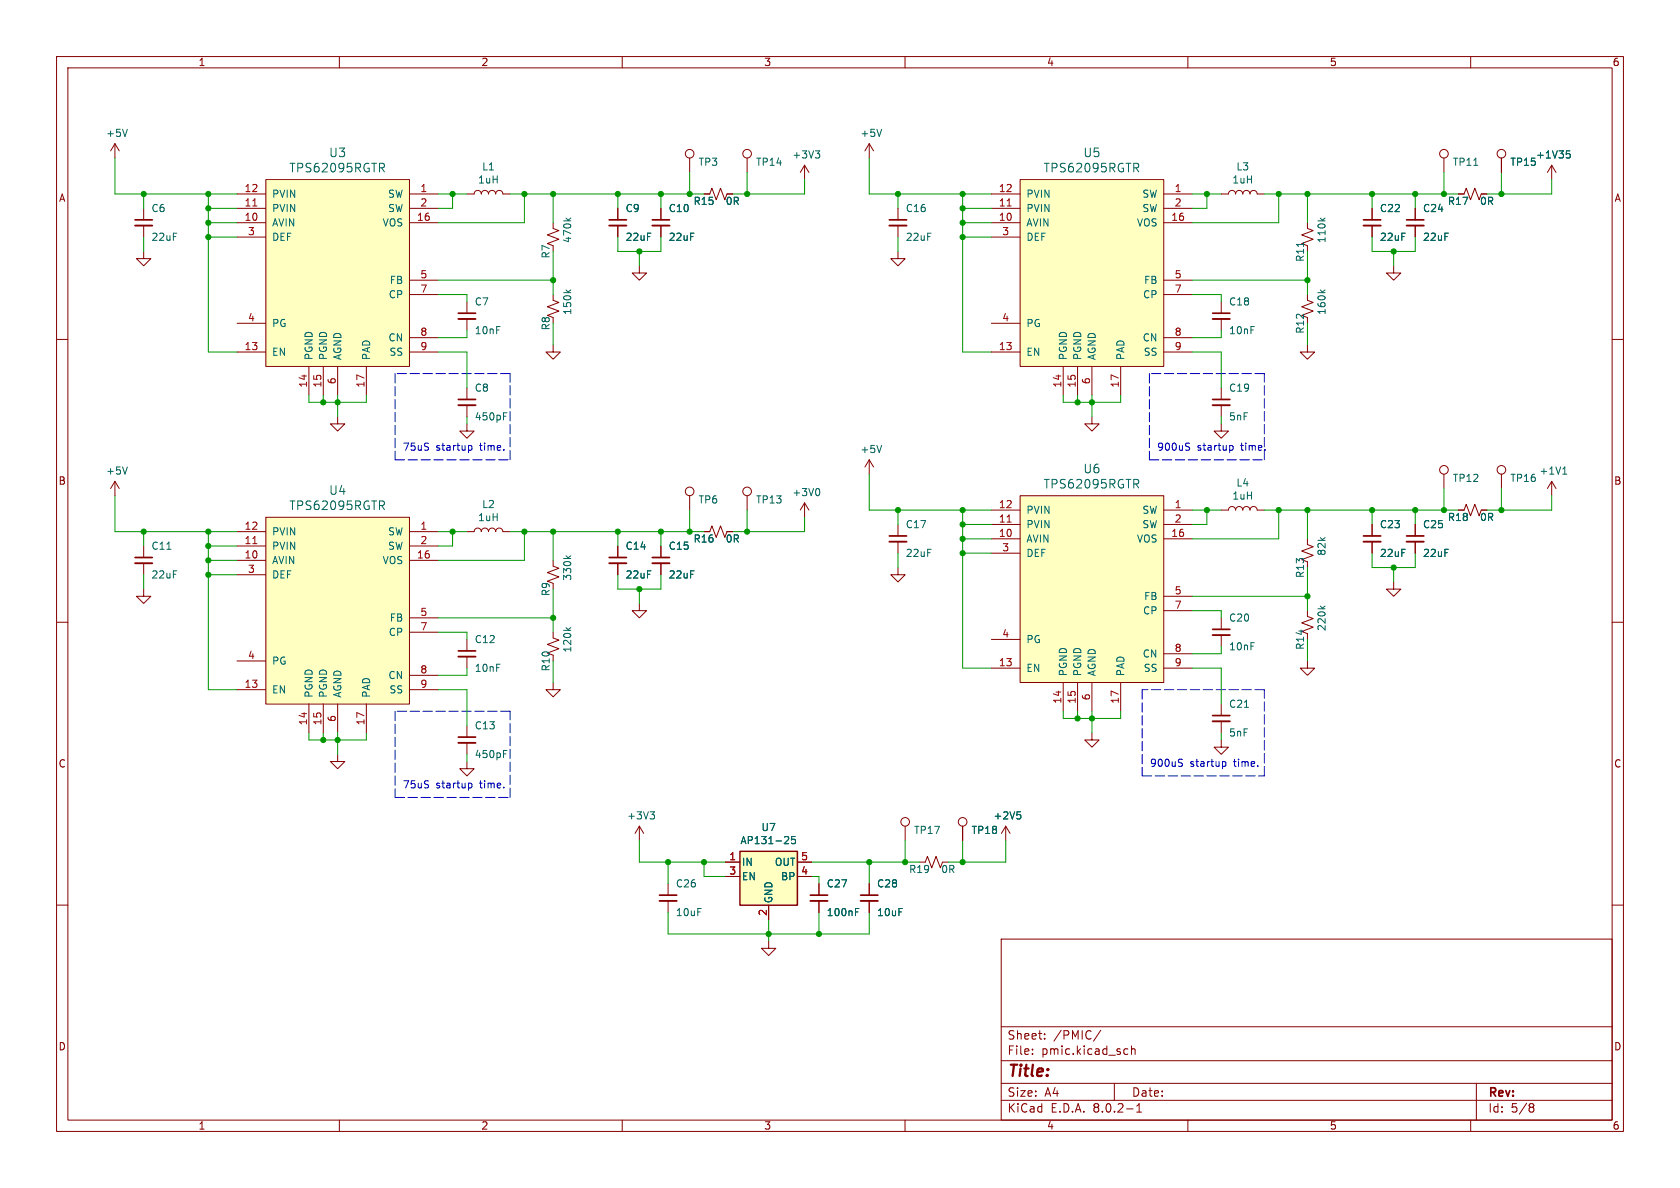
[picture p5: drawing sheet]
<svg xmlns="http://www.w3.org/2000/svg" width="297mm" height="210mm" viewBox="0 0 297 210" stroke-linecap="round" stroke-linejoin="round" font-family="sans-serif">
<g fill="none" stroke="#840000" stroke-width=".18">
<path d="M10 10h277v190h-277zM12 12h273v186h-273zM60 10v2M110 10v2M160 10v2M210 10v2M260 10v2M82.5 34.3h1.3a.64 .64 0 0 1 .7-.6 .64 .64 0 0 1 .6 .6 .64 .64 0 0 1 .6-.6 .64 .64 0 0 1 .7 .6 .64 .64 0 0 1 .6-.6 .64 .64 0 0 1 .6 .6 .64 .64 0 0 1 .7-.6 .64 .64 0 0 1 .6 .6h1.3M97.8 39.4v1l1 .4-2 .7 2 .8-2 .8 1 .3M109.2 36.8v2.1M109.2 39.9v2M116.8 36.8v2.1"/>
<path d="M116.8 39.9v2M121.9 27.9v2.6M153.7 25.4l-.8 1.3M153.7 25.4v2.5M153.7 25.4l.7 1.3M231.1 39.4v1l1.1 .4-2.1 .7 2.1 .8-2.1 .8 1 .3M242.6 36.8v2.1M242.6 39.9v2M250.2 36.8v2.1M250.2 39.9v2M255.3 27.9v2.6M257.8 34.3h1l.4-1 .8 2 .7-2 .8 2 .4-1h1"/>
<path d="M265.4 27.9v2.6M274.3 29.2l-.7 1.3M274.3 29.2v2.6M274.3 29.2l.8 1.3M10 60h2M82.5 53.3v2.1M82.5 56.4v2M97.8 52.1v1l1 .4-2 .7 2 .8-2 .8 1 .3M113 47v1.3h1.3l-1.3 1.2-1.2-1.2h1.2M246.4 47v1.3h1.2l-1.2 1.2-1.3-1.2h1.3M285 60h2M59.7 73.7v1.2h1.3l-1.3 1.3-1.3-1.3h1.3"/>
<path d="M255.3 83.8v2.6M257.8 90.2h1l.4-1 .8 2 .7-2 .8 2 .4-1h1M10 110h2M82.5 113v2.1M82.5 116.1v2M97.8 111.8v1l1 .4-2 .7 2 .8-2 .7 1 .4M285 110h2M59.7 133.4v1.2h1.3l-1.3 1.3-1.3-1.3h1.3M82.5 134.6v1.3h1.3l-1.3 1.3-1.2-1.3h1.2M82.5 128.3v2M82.5 131.3v2.1M97.8 120.7v1.2h1.3l-1.3 1.3-1.3-1.3h1.3"/>
<path d="M10 160h2M285 160h2M177 166h108v32h-108zM60 198v2M110 198v2M160 198v2M177 194.5h108M177 191.5h108M177 187.5h108M177 181.5h108M182.5 186.3v.1M182.5 185.5v.1"/>
<path d="M184.7 183.6v.1M184.7 182.8v.1M194.6 182.1l-1.3 2M197 191.5v3M199 185.4l.4 .1M199.2 196h1.1M199.4 186.3l-.4 .1M200 185.5l.2-.1 .4 .1 .1 .9M200 184.9v1.5M201 196.6h.8M201 195.5l.4-.4v1.5M210 198v2"/>
<path d="M260 198v2M261 191.5v6.5M270.6 195.1h.3l.3 .3-.3 .3M270.6 195.7h.3M270.9 195.7l.2 .2 .1 .4-.3 .3h-.3"/>
<circle cx="121.9" cy="27.2" r=".76"/>
<circle cx="255.3" cy="27.2" r=".76"/>
<circle cx="265.4" cy="27.2" r=".76"/>
<circle cx="255.3" cy="83.1" r=".76"/>
</g>
<path d="M107.7 39.9h3M115.3 39.9h3.1M241 39.9h3.1M248.7 39.9h3M81 56.4h3.1M81 116.1h3.1M81 131.3h3.1" fill="none" stroke="#840000" stroke-width=".33"/>
<path d="M107.7 38.9h3M115.3 38.9h3.1M241 38.9h3.1M248.7 38.9h3M81 55.4h3.1M81 115.1h3.1M81 130.3h3.1" fill="none" stroke="#840000" stroke-width=".3"/>
<g fill="none" stroke="#006464" stroke-width=".18">
<path d="M100.1 38.6l.4 .4M100.9 38.6l-.5 .3M155.9 22.9l-.5 1.2M233.4 38.6l.5 .4M234.3 38.6l-.5 .3M260.5 29.2h.8M276.9 26.7h.6M277.1 27.1h.3l.2 .3-.1 .4-.4 .1M100.1 51.3l.4 .4M100.9 51.3l-.5 .3M230.4 42.8v.8M100.1 110.9l.4 .5"/>
<path d="M100.9 110.9l-.5 .4M89 133.3h.4M89 132.7h.6"/>
</g>
<path d="M47 91.4h25.4v33.1h-25.4z" fill="#ffffc2"/>
<g fill="none" stroke="#840000" stroke-width=".18">
<path d="M41.9 94h5.1M41.9 99.1h5.1M41.9 96.5h5.1M47 91.4h25.4v33.1h-25.4zM72.4 94h5.1M72.4 99.1h5.1M72.4 96.5h5.1M41.9 101.6h5.1M41.9 116.8h5.1M72.4 109.2h5.1M72.4 111.8h5.1M72.4 119.4h5.1"/>
<path d="M41.9 121.9h5.1M54.6 124.5v5M57.1 124.5v5M59.7 124.5v5M64.8 124.5v5M72.4 121.9h5.1"/>
</g>
<path d="M44.7 96.1h.7" fill="none" stroke="#a90000" stroke-width=".18"/>
<path d="M67.5 89.4l.5 .7M67.7 88.6l.3 .2-.1 .4-.2 .2" fill="none" stroke="#006464" stroke-width=".18"/>
<path d="M47 31.8h25.4v33h-25.4z" fill="#ffffc2"/>
<g fill="none" stroke="#840000" stroke-width=".18">
<path d="M20.3 25.4l-.7 1.3M20.3 25.4v2.5M20.3 25.4l.8 1.3M25.4 36.8v2.1M25.4 39.9v2M41.9 34.3h5.1M41.9 39.4h5.1M41.9 36.8h5.1M47 31.8h25.4v33h-25.4zM72.4 34.3h5.1M72.4 39.4h5.1M72.4 36.8h5.1"/>
<path d="M215.9 34.3h1.3a.64 .64 0 0 1 .6-.6 .64 .64 0 0 1 .6 .6 .64 .64 0 0 1 .7-.6 .64 .64 0 0 1 .6 .6 .64 .64 0 0 1 .6-.6 .64 .64 0 0 1 .7 .6 .64 .64 0 0 1 .6-.6 .64 .64 0 0 1 .6 .6h1.3M25.4 44.5v1.2h1.3l-1.3 1.3-1.3-1.3h1.3M41.9 41.9h5.1M41.9 57.2h5.1M72.4 49.5h5.1M72.4 52.1h5.1M72.4 59.7h5.1M215.9 53.3v2.1M215.9 56.4v2M41.9 62.2h5.1M54.6 64.8v5.1M57.1 64.8v5.1"/>
<path d="M59.7 64.8v5.1M64.8 64.8v5.1M72.4 62.2h5.1M20.3 85.1v2.5M20.3 85.1l-.7 1.3M20.3 85.1l.8 1.3M25.4 96.5v2.1M25.4 99.6v2M25.4 104.1v1.3h1.3l-1.3 1.3-1.3-1.3h1.3M118.1 156.2v2M118.1 159.3v2"/>
</g>
<path d="M44.7 36.4h.7" fill="none" stroke="#a90000" stroke-width=".18"/>
<path d="M22.5 22.9l-.4 1.2M67.5 29.7l.5 .7M67.7 28.9l.3 .3-.1 .3-.2 .2M22.5 82.5l-.4 1.3M29.5 97.1h.7" fill="none" stroke="#006464" stroke-width=".18"/>
<path d="M23.9 39.9h3M214.4 56.4h3M23.9 99.6h3M116.6 159.3h3" fill="none" stroke="#840000" stroke-width=".33"/>
<path d="M23.9 38.9h3M214.4 55.4h3M23.9 98.6h3M116.6 158.2h3" fill="none" stroke="#840000" stroke-width=".3"/>
<path d="M130.8 150.5h10.2v9.5h-10.2z" fill="#ffffc2"/>
<path d="M130.8 150.5h10.2v9.5h-10.2z" fill="none" stroke="#840000" stroke-width=".25"/>
<g fill="none" stroke="#840000" stroke-width=".18">
<path d="M193 73.7v1.2h1.3l-1.3 1.3-1.2-1.3h1.2M113 146.1l-.7 1.2M113 146.1v2.5M113 146.1l.8 1.2M128.3 152.4h2.5M128.3 154.9h2.5M141 152.4h2.5M141 154.9h2.5M160 146.1v2.5M162.6 152.4h1l.4-1 .7 2 .8-2 .7 2 .4-1h1M170.2 146.1v2.5M177.8 146.1l-.8 1.2"/>
<path d="M177.8 146.1v2.5M177.8 146.1l.8 1.2M135.9 160v2.6"/>
<circle cx="160" cy="145.3" r=".76"/>
<circle cx="170.2" cy="145.3" r=".76"/>
</g>
<path d="M114.9 143.5h.8l-.4 .5M115.5 144l.2 .2v.3l-.2 .3M139.2 147.9l.2 .2v.3l-.8 .7h.8M140.6 147.9h-.6l-.1 .6 .2-.1h.4l.1 .2v.4l-.2 .1-.5-.1M179.8 143.5h.6M180.2 144l.3 .2v.3l-.3 .3" fill="none" stroke="#006464" stroke-width=".18"/>
<path d="M180.3 31.8h25.4v33h-25.4z" fill="#ffffc2"/>
<g fill="none" stroke="#840000" stroke-width=".18">
<path d="M175.3 34.3h5M175.3 39.4h5M175.3 36.8h5M180.3 31.8h25.4v33h-25.4zM205.7 34.3h5.1M205.7 39.4h5.1M205.7 36.8h5.1M175.3 41.9h5M175.3 57.2h5M205.7 49.5h5.1M205.7 52.1h5.1M205.7 59.7h5.1"/>
<path d="M175.3 62.2h5M188 64.8v5.1M190.5 64.8v5.1M193 64.8v5.1M198.1 64.8v5.1M205.7 62.2h5.1M144.8 156.2v2M144.8 159.3v2M153.7 156.2v2M153.7 159.3v2M135.9 166.4v1.2h1.3l-1.3 1.3-1.3-1.3h1.3"/>
</g>
<path d="M178 36.4h.8" fill="none" stroke="#a90000" stroke-width=".18"/>
<path d="M200.8 29.7l.5 .7M201 28.9l.3 .3-.1 .3-.2 .2M151.2 161.2h.5M151.2 160.6h.6" fill="none" stroke="#006464" stroke-width=".18"/>
<path d="M143.3 159.3h3M152.1 159.3h3.1" fill="none" stroke="#840000" stroke-width=".33"/>
<path d="M143.3 158.2h3M152.1 158.2h3.1" fill="none" stroke="#840000" stroke-width=".3"/>
<path d="M180.3 87.6h25.4v33.1h-25.4z" fill="#ffffc2"/>
<g fill="none" stroke="#840000" stroke-width=".18">
<path d="M109.2 36.8v2.1M109.2 39.9v2M116.8 36.8v2.1M116.8 39.9v2M124.5 34.3h1l.4-1 .7 2 .8-2 .7 2 .4-1h1M132.1 27.9v2.6M142.2 29.2v2.6M142.2 29.2l-.7 1.3M142.2 29.2l.8 1.3M158.7 36.8v2.1M158.7 39.9v2M242.6 36.8v2.1"/>
<path d="M242.6 39.9v2M250.2 36.8v2.1M250.2 39.9v2M257.8 34.3h1M261.9 34.3h1M265.4 27.9v2.6M158.7 44.5v1.2h1.3l-1.3 1.3-1.2-1.3h1.2M231.1 52.1v1l1.1 .4-2.1 .7 2.1 .8-2.1 .8 1 .3M82.5 74.9v1.3h1.3l-1.3 1.3-1.2-1.3h1.2M82.5 68.6v2M82.5 71.6v2.1M97.8 61v1.2h1.3l-1.3 1.3-1.3-1.3h1.3"/>
<path d="M215.9 74.9v1.3h1.3l-1.3 1.3-1.3-1.3h1.3M215.9 68.6v2M215.9 71.6v2.1M231.1 61v1.2h1.3l-1.3 1.3-1.2-1.3h1.2M82.5 94h1.3a.64 .64 0 0 1 .7-.7 .64 .64 0 0 1 .6 .7 .64 .64 0 0 1 .6-.7 .64 .64 0 0 1 .7 .7 .64 .64 0 0 1 .6-.7 .64 .64 0 0 1 .6 .7 .64 .64 0 0 1 .7-.7 .64 .64 0 0 1 .6 .7h1.3M97.8 99.1v1l1 .4-2 .7 2 .8-2 .7 1 .4M109.2 96.5v2.1M109.2 99.6v2M116.8 96.5v2.1M116.8 99.6v2M121.9 87.6v2.6M124.5 94h1l.4-1 .7 2 .8-2 .7 2 .4-1h1"/>
<path d="M132.1 87.6v2.6M142.2 88.9l-.7 1.3M142.2 88.9v2.5M142.2 88.9l.8 1.3M153.7 81.3l-.8 1.3M153.7 81.3v2.5M153.7 81.3l.7 1.3M158.7 92.7v2M158.7 95.8v2M175.3 90.2h5M175.3 95.3h5M175.3 92.7h5"/>
<path d="M175.3 97.8h5M180.3 87.6h25.4v33.1h-25.4zM205.7 90.2h5.1M205.7 95.3h5.1M205.7 92.7h5.1M215.9 90.2h1.3a.64 .64 0 0 1 .6-.7 .64 .64 0 0 1 .6 .7 .64 .64 0 0 1 .7-.7 .64 .64 0 0 1 .6 .7 .64 .64 0 0 1 .6-.7 .64 .64 0 0 1 .7 .7 .64 .64 0 0 1 .6-.7 .64 .64 0 0 1 .6 .7h1.3M231.1 95.3v1l1.1 .3-2.1 .8 2.1 .8-2.1 .7 1 .4M242.6 92.7v2M242.6 95.8v2M250.2 92.7v2M250.2 95.8v2M257.8 90.2h1"/>
<path d="M261.9 90.2h1M265.4 83.8v2.6M274.3 85.1l-.7 1.3M274.3 85.1v2.5M274.3 85.1l.8 1.3M113 106.7v1.3h1.3l-1.3 1.2-1.2-1.2h1.2M158.7 100.3v1.3h1.3l-1.3 1.3-1.2-1.3h1.2M175.3 118.1h5M175.3 113h5M205.7 118.1h5.1M205.7 105.4h5.1M205.7 108h5.1"/>
<path d="M205.7 115.6h5.1M215.9 109.2v2.1M215.9 112.3v2M231.1 108v1l1.1 .3-2.1 .8 2.1 .8-2.1 .7 1 .4M231.1 116.8v1.3h1.3l-1.3 1.3-1.2-1.3h1.2M246.4 102.9v1.2h1.2l-1.2 1.3-1.3-1.3h1.3M188 120.7v5M190.5 120.7v5M193 129.5v1.3h1.3l-1.3 1.3-1.2-1.3h1.2M193 120.7v5M198.1 120.7v5M215.9 130.8v1.3h1.3l-1.3 1.3-1.3-1.3h1.3"/>
<path d="M215.9 124.5v2M215.9 127.5v2M128.3 152.4h2.5M128.3 154.9h2.5M141 152.4h2.5M141 154.9h2.5M144.8 156.2v2M144.8 159.3v2M153.7 156.2v2M153.7 159.3v2M170.2 146.1v2.5M135.9 160v2.6"/>
<circle cx="132.1" cy="27.2" r=".76"/>
<circle cx="121.9" cy="86.9" r=".76"/>
<circle cx="132.1" cy="86.9" r=".76"/>
<circle cx="265.4" cy="83.1" r=".76"/>
</g>
<path d="M178 92.3h.8" fill="none" stroke="#a90000" stroke-width=".18"/>
<g fill="none" stroke="#006464" stroke-width=".18">
<path d="M144.1 26.7h.8l-.4 .4M144.7 27.1l.2 .3v.3l-.2 .2M276.9 26.7h.6M277.1 27.1h.3l.2 .3-.1 .4-.4 .1M233.4 51.3l.5 .4M234.3 51.3l-.5 .3M89 73.6h.4M89 73h.6M155.9 78.7l-.5 1.3M100.1 98.2l.4 .5M100.9 98.2l-.5 .4M144.6 86.4a.79 .79 0 0 1 0 1.2"/>
<path d="M200.8 85.5l.5 .8M201 84.7l.3 .3-.1 .4-.2 .1M276.3 83.8h.7M276.4 82.8l.2-.3v1.3M233.4 107.1l.5 .5M234.3 107.1l-.5 .4M220 125h.7M139.2 147.9l.2 .2v.3l-.8 .7h.8M140.6 147.9h-.6l-.1 .6 .2-.1h.4l.1 .2v.4l-.2 .1-.5-.1M179.8 143.5h.6M180.2 144l.3 .2v.3l-.3 .3M151.2 161.2h.5"/>
<path d="M151.2 160.6h.6"/>
</g>
<path d="M157.2 39.9h3.1M81 71.6h3.1M214.4 71.6h3M107.7 99.6h3M115.3 99.6h3.1M157.2 95.8h3.1M241 95.8h3.1M248.7 95.8h3M214.4 112.3h3M214.4 127.5h3" fill="none" stroke="#840000" stroke-width=".33"/>
<path d="M157.2 38.9h3.1M81 70.6h3.1M214.4 70.6h3M107.7 98.6h3M115.3 98.6h3.1M157.2 94.7h3.1M241 94.7h3.1M248.7 94.7h3M214.4 111.3h3M214.4 126.5h3" fill="none" stroke="#840000" stroke-width=".3"/>
<path d="M83 78.7h.2l.2 .3v.5l-.4 .1M209.8 78.3l.5 .1M210.1 79l.2 .2-.2 .4M217.5 78.7l.4 .1 .1 .2-.1 .5-.4 .1M83 138.4h.2l.2 .3v.5l-.4 .1M208.6 134.2l.4 .1M208.8 134.9l.2 .2-.2 .4M216.2 134.6l.4 .1 .1 .2v.5l-.5 .1" fill="none" stroke="#0000c2" stroke-width=".18"/>
<g fill="none" stroke="#0000c2" stroke-width=".18" stroke-dasharray="1.7 .6">
<path d="M69.8 66v15.3M90.2 66h-20.4M203.2 66v15.3M223.5 66h-20.3M69.8 81.3h20.4M90.2 81.3v-15.3M203.2 81.3h20.3M223.5 81.3v-15.3M69.8 125.7v15.3M90.2 125.7h-20.4M201.9 137.2h21.6M201.9 121.9v15.3"/>
<path d="M223.5 137.2v-15.3M223.5 121.9h-21.6M69.8 141h20.4M90.2 141v-15.3"/>
</g>
<g fill="none" stroke="#009600" stroke-width=".18">
<path d="M20.3 27.9v6.4h21.6M25.4 34.3v2.5M36.8 34.3v27.9h5.1M36.8 36.8h5.1M36.8 39.4h5.1M77.5 34.3h5M80 34.3v2.5h-2.5M90.2 34.3h34.3M92.7 34.3v5.1h-15.2M97.8 34.3v5.1M109.2 34.3v2.5M116.8 34.3v2.5"/>
<path d="M121.9 30.5v3.8M132.1 30.5v3.8M142.2 31.8v2.5h-12.7M153.7 27.9v6.4h21.6M158.7 34.3v2.5M170.2 34.3v27.9h5.1M170.2 36.8h5.1M170.2 39.4h5.1M210.8 34.3h5.1M213.4 34.3v2.5h-2.6M223.5 34.3h34.3M226.1 34.3v5.1h-15.3"/>
<path d="M231.1 34.3v5.1M242.6 34.3v2.5M250.2 34.3v2.5M255.3 30.5v3.8M265.4 30.5v3.8M274.3 31.8v2.5h-11.4M25.4 41.9v2.6M36.8 41.9h5.1M77.5 49.5h20.3M77.5 52.1h5v1.2M82.5 58.4v1.3h-5M97.8 44.5v7.6"/>
<path d="M97.8 57.2v3.8M109.2 41.9v2.6h7.6v-2.6M113 44.5v2.5M158.7 41.9v2.6M170.2 41.9h5.1M210.8 52.1h5.1v1.2M210.8 49.5h20.3M215.9 58.4v1.3h-5.1M231.1 44.5v7.6M231.1 57.2v3.8M242.6 41.9v2.6h7.6v-2.6M246.4 44.5v2.5"/>
<path d="M54.6 69.9v1.2h10.2v-1.2M57.1 69.9v1.2M59.7 69.9v3.8M77.5 62.2h5v6.4M82.5 73.7v1.2M188 69.9v1.2h10.1v-1.2M190.5 69.9v1.2M193 69.9v3.8M210.8 62.2h5.1v6.4M215.9 73.7v1.2M20.3 87.6v6.4h21.6M25.4 94v2.5"/>
<path d="M36.8 94v27.9h5.1M36.8 96.5h5.1M36.8 99.1h5.1M77.5 94h5M80 94v2.5h-2.5M90.2 94h34.3M92.7 94v5.1h-15.2M97.8 94v5.1M109.2 94v2.5M116.8 94v2.5M121.9 90.2v3.8M132.1 90.2v3.8"/>
<path d="M142.2 91.4v2.6h-12.7M153.7 83.8v6.4h21.6M158.7 90.2v2.5M158.7 97.8v2.5M170.2 90.2v27.9h5.1M170.2 92.7h5.1M170.2 95.3h5.1M170.2 97.8h5.1M210.8 90.2h5.1M213.4 90.2v2.5h-2.6M223.5 90.2h34.3M226.1 90.2v5.1h-15.3"/>
<path d="M231.1 90.2v5.1M242.6 97.8v2.5h7.6v-2.5M242.6 90.2v2.5M250.2 90.2v2.5M255.3 86.4v3.8M265.4 86.4v3.8M274.3 87.6v2.6h-11.4M25.4 101.6v2.5M36.8 101.6h5.1M77.5 111.8h5v1.2M77.5 109.2h20.3M82.5 118.1v1.3h-5"/>
<path d="M97.8 104.1v7.7M97.8 116.8v3.9M109.2 101.6v2.5h7.6v-2.5M113 104.1v2.6M210.8 108h5.1v1.2M210.8 118.1h5.1v6.4M210.8 105.4h20.3M215.9 114.3v1.3h-5.1M231.1 100.3v7.7M231.1 113v3.8M246.4 100.3v2.6M54.6 129.5v1.3h10.2v-1.3"/>
<path d="M57.1 129.5v1.3M59.7 129.5v3.9M77.5 121.9h5v6.4M82.5 133.4v1.2M188 125.7v1.3h10.1v-1.3M190.5 125.7v1.3M193 125.7v3.8M215.9 129.5v1.3M113 148.6v3.8h15.3M118.1 152.4v3.8M124.5 152.4v2.5h3.8M143.5 152.4h19.1"/>
<path d="M143.5 154.9h1.3v1.3M153.7 152.4v3.8M160 148.6v3.8M170.2 148.6v3.8M177.8 148.6v3.8h-10.2M118.1 161.3v3.8h35.6v-3.8M135.9 162.6v3.8M144.8 161.3v3.8"/>
</g>
<g fill="#009600" stroke="#009600" stroke-width=".18">
<circle cx="255.3" cy="34.3" r=".46"/>
<circle cx="250.2" cy="34.3" r=".46"/>
<circle cx="226.1" cy="34.3" r=".46"/>
<circle cx="231.1" cy="34.3" r=".46"/>
<circle cx="246.4" cy="44.5" r=".46"/>
<circle cx="242.6" cy="34.3" r=".46"/>
<circle cx="231.1" cy="90.2" r=".46"/>
<circle cx="226.1" cy="90.2" r=".46"/>
<circle cx="213.4" cy="90.2" r=".46"/>
<circle cx="231.1" cy="49.5" r=".46"/>
<circle cx="190.5" cy="71.1" r=".46"/>
<circle cx="193" cy="71.1" r=".46"/>
<circle cx="158.7" cy="90.2" r=".46"/>
<circle cx="132.1" cy="94" r=".46"/>
<circle cx="170.2" cy="97.8" r=".46"/>
<circle cx="170.2" cy="95.3" r=".46"/>
<circle cx="170.2" cy="92.7" r=".46"/>
<circle cx="213.4" cy="34.3" r=".46"/>
<circle cx="265.4" cy="90.2" r=".46"/>
<circle cx="265.4" cy="34.3" r=".46"/>
<circle cx="170.2" cy="90.2" r=".46"/>
<circle cx="190.5" cy="127" r=".46"/>
<circle cx="193" cy="127" r=".46"/>
<circle cx="158.7" cy="34.3" r=".46"/>
<circle cx="170.2" cy="36.8" r=".46"/>
<circle cx="170.2" cy="34.3" r=".46"/>
<circle cx="170.2" cy="41.9" r=".46"/>
<circle cx="132.1" cy="34.3" r=".46"/>
<circle cx="170.2" cy="39.4" r=".46"/>
<circle cx="250.2" cy="90.2" r=".46"/>
<circle cx="255.3" cy="90.2" r=".46"/>
<circle cx="242.6" cy="90.2" r=".46"/>
<circle cx="231.1" cy="105.4" r=".46"/>
<circle cx="246.4" cy="100.3" r=".46"/>
<circle cx="109.2" cy="94" r=".46"/>
<circle cx="113" cy="104.1" r=".46"/>
<circle cx="97.8" cy="94" r=".46"/>
<circle cx="97.8" cy="109.2" r=".46"/>
<circle cx="92.7" cy="94" r=".46"/>
<circle cx="121.9" cy="94" r=".46"/>
<circle cx="116.8" cy="94" r=".46"/>
<circle cx="135.9" cy="165.1" r=".46"/>
<circle cx="153.7" cy="152.4" r=".46"/>
<circle cx="160" cy="152.4" r=".46"/>
<circle cx="118.1" cy="152.4" r=".46"/>
<circle cx="170.2" cy="152.4" r=".46"/>
<circle cx="144.8" cy="165.1" r=".46"/>
<circle cx="124.5" cy="152.4" r=".46"/>
<circle cx="36.8" cy="39.4" r=".46"/>
<circle cx="57.1" cy="71.1" r=".46"/>
<circle cx="36.8" cy="94" r=".46"/>
<circle cx="36.8" cy="96.5" r=".46"/>
<circle cx="36.8" cy="36.8" r=".46"/>
<circle cx="36.8" cy="34.3" r=".46"/>
<circle cx="25.4" cy="94" r=".46"/>
<circle cx="25.4" cy="34.3" r=".46"/>
<circle cx="36.8" cy="99.1" r=".46"/>
<circle cx="36.8" cy="41.9" r=".46"/>
<circle cx="36.8" cy="101.6" r=".46"/>
<circle cx="59.7" cy="71.1" r=".46"/>
<circle cx="80" cy="94" r=".46"/>
<circle cx="59.7" cy="130.8" r=".46"/>
<circle cx="57.1" cy="130.8" r=".46"/>
<circle cx="80" cy="34.3" r=".46"/>
<circle cx="97.8" cy="49.5" r=".46"/>
<circle cx="121.9" cy="34.3" r=".46"/>
<circle cx="109.2" cy="34.3" r=".46"/>
<circle cx="116.8" cy="34.3" r=".46"/>
<circle cx="92.7" cy="34.3" r=".46"/>
<circle cx="97.8" cy="34.3" r=".46"/>
<circle cx="113" cy="44.5" r=".46"/>
</g>
<text font-size="2.8" fill="#840000" x="178" y="190.9">Title:</text>
<g font-size="2.1" fill="#006464">
<text x="58.1" y="28">U3</text>
<text x="191.4" y="28">U5</text>
<text x="51.1" y="30.7">TPS62095RGTR</text>
<text x="184.4" y="30.7">TPS62095RGTR</text>
<text x="191.4" y="83.9">U6</text>
<text x="58.1" y="87.7">U4</text>
<text x="184.4" y="86.6">TPS62095RGTR</text>
<text x="51.1" y="90.4">TPS62095RGTR</text>
</g>
<g font-size="2.1" fill="#840000">
<text x="178" y="184">Sheet:</text>
<text x="186.2" y="184">/PMIC/</text>
<text x="178" y="186.7">File:</text>
<text x="184.1" y="186.7">pmic.kicad_sch</text>
<text x="178" y="196.9">KiCad</text>
<text x="178" y="194.1">Size:</text>
<text x="184.7" y="194.1">A4</text>
<text x="185.7" y="196.9">E.D.A.</text>
<text x="193.3" y="196.9">8.0.2-1</text>
<text x="200" y="194.1">Date:</text>
<text x="263" y="194.3">Rev:</text>
<text x="263" y="196.9">Id:</text>
<text x="267.1" y="196.9">5/8</text>
</g>
<g font-size="1.8" fill="#840000">
<text x="35" y="11.9">1</text>
<text x="85" y="11.9">2</text>
<text x="135" y="11.9">3</text>
<text x="185" y="11.9">4</text>
<text x="235" y="11.9">5</text>
<text x="285" y="11.9">6</text>
<text x="10.3" y="35.9">A</text>
<text x="285.3" y="35.9">A</text>
<text x="10.3" y="85.9">B</text>
<text x="285.3" y="85.9">B</text>
<text x="10.3" y="135.9">C</text>
<text x="285.3" y="135.9">C</text>
<text x="10.3" y="185.9">D</text>
<text x="285.3" y="185.9">D</text>
<text x="35" y="199.9">1</text>
<text x="85" y="199.9">2</text>
<text x="135" y="199.9">3</text>
<text x="185" y="199.9">4</text>
<text x="235" y="199.9">5</text>
<text x="285" y="199.9">6</text>
</g>
<g font-size="1.8" fill="#006464">
<text x="18.7" y="24.4">+5V</text>
<text x="123.4" y="29.5">TP3</text>
<text x="133.6" y="29.5">TP14</text>
<text x="140" y="28.2">+3V3</text>
<text x="152" y="24.4">+5V</text>
<text x="256.8" y="29.5">TP11</text>
<text x="266.9" y="29.5">TP15</text>
<text x="271.5" y="28.2">+1V35</text>
<text x="48" y="35.2">PVIN</text>
<text x="68.5" y="35.2">SW</text>
<text x="84.4" y="32.6">1uH</text>
<text x="85.1" y="30.3">L1</text>
<text x="181.4" y="35.2">PVIN</text>
<text x="201.9" y="35.2">SW</text>
<text x="217.8" y="32.6">1uH</text>
<text x="218.5" y="30.3">L3</text>
<text x="26.7" y="37.7">C6</text>
<text x="48" y="40.2">AVIN</text>
<text x="48" y="37.7">PVIN</text>
<text x="67.5" y="40.2">VOS</text>
<text x="68.5" y="37.7">SW</text>
<text x="110.5" y="37.7">C9</text>
<text x="118.1" y="37.7">C10</text>
<text x="122.5" y="36.4">R15</text>
<text x="128.2" y="36.4">0R</text>
<text x="160" y="37.7">C16</text>
<text x="181.4" y="40.2">AVIN</text>
<text x="181.4" y="37.7">PVIN</text>
<text x="200.9" y="40.2">VOS</text>
<text x="201.9" y="37.7">SW</text>
<text x="243.8" y="37.7">C22</text>
<text x="251.5" y="37.7">C24</text>
<text x="255.9" y="36.4">R17</text>
<text x="261.5" y="36.4">0R</text>
<text x="26.7" y="42.8">22uF</text>
<text x="48" y="42.8">DEF</text>
<text x="97.4" y="45.8" transform="rotate(-90 97.4 45.8)">R7</text>
<text x="101.2" y="43.1" transform="rotate(-90 101.2 43.1)">470k</text>
<text x="110.5" y="42.8">22uF</text>
<text x="118.1" y="42.8">22uF</text>
<text x="160" y="42.8">22uF</text>
<text x="181.4" y="42.8">DEF</text>
<text x="230.7" y="46.4" transform="rotate(-90 230.7 46.4)">R11</text>
<text x="234.5" y="43.1" transform="rotate(-90 234.5 43.1)">110k</text>
<text x="243.8" y="42.8">22uF</text>
<text x="251.5" y="42.8">22uF</text>
<text x="68.6" y="52.9">CP</text>
<text x="68.8" y="50.4">FB</text>
<text x="202" y="52.9">CP</text>
<text x="202.2" y="50.4">FB</text>
<text x="48" y="58">PG</text>
<text x="83.8" y="54.2">C7</text>
<text x="83.8" y="59.3">10nF</text>
<text x="97.4" y="58.5" transform="rotate(-90 97.4 58.5)">R8</text>
<text x="101.2" y="55.8" transform="rotate(-90 101.2 55.8)">150k</text>
<text x="181.4" y="58">PG</text>
<text x="217.2" y="54.2">C18</text>
<text x="217.2" y="59.3">10nF</text>
<text x="230.7" y="59.1" transform="rotate(-90 230.7 59.1)">R12</text>
<text x="234.5" y="55.8" transform="rotate(-90 234.5 55.8)">160k</text>
<text x="48" y="63.1">EN</text>
<text x="55.5" y="63.8" transform="rotate(-90 55.5 63.8)">PGND</text>
<text x="58" y="63.8" transform="rotate(-90 58 63.8)">PGND</text>
<text x="60.6" y="63.8" transform="rotate(-90 60.6 63.8)">AGND</text>
<text x="65.6" y="63.8" transform="rotate(-90 65.6 63.8)">PAD</text>
<text x="68.6" y="60.6">CN</text>
<text x="68.8" y="63.1">SS</text>
<text x="181.4" y="63.1">EN</text>
<text x="188.8" y="63.8" transform="rotate(-90 188.8 63.8)">PGND</text>
<text x="191.4" y="63.8" transform="rotate(-90 191.4 63.8)">PGND</text>
<text x="193.9" y="63.8" transform="rotate(-90 193.9 63.8)">AGND</text>
<text x="199" y="63.8" transform="rotate(-90 199 63.8)">PAD</text>
<text x="201.9" y="60.6">CN</text>
<text x="202.1" y="63.1">SS</text>
<text x="83.8" y="69.4">C8</text>
<text x="217.2" y="69.4">C19</text>
<text x="83.8" y="74.5">450pF</text>
<text x="217.2" y="74.5">5nF</text>
<text x="152" y="80.3">+5V</text>
<text x="18.7" y="84.1">+5V</text>
<text x="123.4" y="89.2">TP6</text>
<text x="133.6" y="89.2">TP13</text>
<text x="140" y="87.9">+3V0</text>
<text x="217.8" y="88.5">1uH</text>
<text x="218.5" y="86.2">L4</text>
<text x="256.8" y="85.4">TP12</text>
<text x="266.9" y="85.4">TP16</text>
<text x="272.1" y="84.1">+1V1</text>
<text x="48" y="94.8">PVIN</text>
<text x="68.5" y="94.8">SW</text>
<text x="84.4" y="92.3">1uH</text>
<text x="85.1" y="90">L2</text>
<text x="160" y="93.6">C17</text>
<text x="181.4" y="93.6">PVIN</text>
<text x="181.4" y="91">PVIN</text>
<text x="201.9" y="91">SW</text>
<text x="201.9" y="93.6">SW</text>
<text x="243.8" y="93.6">C23</text>
<text x="251.5" y="93.6">C25</text>
<text x="255.9" y="92.3">R18</text>
<text x="261.5" y="92.3">0R</text>
<text x="26.7" y="97.4">C11</text>
<text x="48" y="99.9">AVIN</text>
<text x="48" y="97.4">PVIN</text>
<text x="67.5" y="99.9">VOS</text>
<text x="68.5" y="97.4">SW</text>
<text x="110.5" y="97.4">C14</text>
<text x="118.1" y="97.4">C15</text>
<text x="122.5" y="96.1">R16</text>
<text x="128.2" y="96.1">0R</text>
<text x="160" y="98.7">22uF</text>
<text x="181.4" y="96.1">AVIN</text>
<text x="181.4" y="98.7">DEF</text>
<text x="200.9" y="96.1">VOS</text>
<text x="234.5" y="98.3" transform="rotate(-90 234.5 98.3)">82k</text>
<text x="243.8" y="98.7">22uF</text>
<text x="251.5" y="98.7">22uF</text>
<text x="26.7" y="102.5">22uF</text>
<text x="48" y="102.5">DEF</text>
<text x="97.4" y="105.5" transform="rotate(-90 97.4 105.5)">R9</text>
<text x="101.2" y="102.8" transform="rotate(-90 101.2 102.8)">330k</text>
<text x="110.5" y="102.5">22uF</text>
<text x="118.1" y="102.5">22uF</text>
<text x="202.2" y="106.3">FB</text>
<text x="230.7" y="102.3" transform="rotate(-90 230.7 102.3)">R13</text>
<text x="68.6" y="112.6">CP</text>
<text x="68.8" y="110.1">FB</text>
<text x="83.8" y="113.9">C12</text>
<text x="181.4" y="113.9">PG</text>
<text x="202" y="108.8">CP</text>
<text x="217.2" y="110.1">C20</text>
<text x="234.5" y="111.7" transform="rotate(-90 234.5 111.7)">220k</text>
<text x="48" y="117.7">PG</text>
<text x="83.8" y="119">10nF</text>
<text x="97.4" y="118.8" transform="rotate(-90 97.4 118.8)">R10</text>
<text x="101.2" y="115.5" transform="rotate(-90 101.2 115.5)">120k</text>
<text x="181.4" y="119">EN</text>
<text x="188.8" y="119.6" transform="rotate(-90 188.8 119.6)">PGND</text>
<text x="191.4" y="119.6" transform="rotate(-90 191.4 119.6)">PGND</text>
<text x="193.9" y="119.6" transform="rotate(-90 193.9 119.6)">AGND</text>
<text x="199" y="119.6" transform="rotate(-90 199 119.6)">PAD</text>
<text x="201.9" y="116.4">CN</text>
<text x="202.1" y="119">SS</text>
<text x="217.2" y="115.2">10nF</text>
<text x="230.7" y="115" transform="rotate(-90 230.7 115)">R14</text>
<text x="48" y="122.8">EN</text>
<text x="55.5" y="123.4" transform="rotate(-90 55.5 123.4)">PGND</text>
<text x="58" y="123.4" transform="rotate(-90 58 123.4)">PGND</text>
<text x="60.6" y="123.4" transform="rotate(-90 60.6 123.4)">AGND</text>
<text x="65.6" y="123.4" transform="rotate(-90 65.6 123.4)">PAD</text>
<text x="68.6" y="120.2">CN</text>
<text x="68.8" y="122.8">SS</text>
<text x="217.2" y="125.3">C21</text>
<text x="83.8" y="129.1">C13</text>
<text x="217.2" y="130.4">5nF</text>
<text x="83.8" y="134.2">450pF</text>
<text x="110.8" y="145.1">+3V3</text>
<text x="130.8" y="149.4">AP131-25</text>
<text x="134.5" y="147.1">U7</text>
<text x="161.5" y="147.6">TP17</text>
<text x="171.7" y="147.6">TP18</text>
<text x="175.5" y="145.1">+2V5</text>
<text x="131.1" y="153.3">IN</text>
<text x="131.1" y="155.8">EN</text>
<text x="136.9" y="153.3">OUT</text>
<text x="138" y="155.8">BP</text>
<text x="160.6" y="154.5">R19</text>
<text x="166.3" y="154.5">0R</text>
<text x="119.4" y="157.1">C26</text>
<text x="136.8" y="159.8" transform="rotate(-90 136.8 159.8)">GND</text>
<text x="146.1" y="157.1">C27</text>
<text x="154.9" y="157.1">C28</text>
<text x="119.4" y="162.2">10uF</text>
<text x="146.1" y="162.2">100nF</text>
<text x="154.9" y="162.2">10uF</text>
</g>
<g font-size="1.8" fill="#a90000">
<text x="43.1" y="34">12</text>
<text x="74.2" y="34">1</text>
<text x="176.5" y="34">12</text>
<text x="207.6" y="34">1</text>
<text x="43.1" y="39.1">10</text>
<text x="43.1" y="36.6">11</text>
<text x="43.7" y="41.7">3</text>
<text x="73.6" y="39.1">16</text>
<text x="74.2" y="36.6">2</text>
<text x="176.5" y="39.1">10</text>
<text x="176.5" y="36.6">11</text>
<text x="177.1" y="41.7">3</text>
<text x="207" y="39.1">16</text>
<text x="207.6" y="36.6">2</text>
<text x="74.2" y="49.3">5</text>
<text x="74.2" y="51.8">7</text>
<text x="207.6" y="49.3">5</text>
<text x="207.6" y="51.8">7</text>
<text x="43.7" y="56.9">4</text>
<text x="74.2" y="59.4">8</text>
<text x="177.1" y="56.9">4</text>
<text x="207.6" y="59.4">8</text>
<text x="43.1" y="62">13</text>
<text x="74.2" y="62">9</text>
<text x="176.5" y="62">13</text>
<text x="207.6" y="62">9</text>
<text x="54.4" y="68.6" transform="rotate(-90 54.4 68.6)">14</text>
<text x="56.9" y="68.6" transform="rotate(-90 56.9 68.6)">15</text>
<text x="59.4" y="68" transform="rotate(-90 59.4 68)">6</text>
<text x="64.5" y="68.6" transform="rotate(-90 64.5 68.6)">17</text>
<text x="187.7" y="68.6" transform="rotate(-90 187.7 68.6)">14</text>
<text x="190.2" y="68.6" transform="rotate(-90 190.2 68.6)">15</text>
<text x="192.8" y="68" transform="rotate(-90 192.8 68)">6</text>
<text x="197.9" y="68.6" transform="rotate(-90 197.9 68.6)">17</text>
<text x="176.5" y="89.9">12</text>
<text x="207.6" y="89.9">1</text>
<text x="43.1" y="93.7">12</text>
<text x="74.2" y="93.7">1</text>
<text x="176.5" y="95">10</text>
<text x="176.5" y="92.5">11</text>
<text x="207" y="95">16</text>
<text x="207.6" y="92.5">2</text>
<text x="43.1" y="98.8">10</text>
<text x="43.1" y="96.3">11</text>
<text x="43.7" y="101.3">3</text>
<text x="73.6" y="98.8">16</text>
<text x="74.2" y="96.3">2</text>
<text x="177.1" y="97.5">3</text>
<text x="207.6" y="105.2">5</text>
<text x="207.6" y="107.7">7</text>
<text x="74.2" y="109">5</text>
<text x="74.2" y="111.5">7</text>
<text x="177.1" y="112.8">4</text>
<text x="43.7" y="116.6">4</text>
<text x="74.2" y="119.1">8</text>
<text x="176.5" y="117.9">13</text>
<text x="207.6" y="115.3">8</text>
<text x="207.6" y="117.9">9</text>
<text x="43.1" y="121.7">13</text>
<text x="74.2" y="121.7">9</text>
<text x="187.7" y="124.5" transform="rotate(-90 187.7 124.5)">14</text>
<text x="190.2" y="124.5" transform="rotate(-90 190.2 124.5)">15</text>
<text x="192.8" y="123.9" transform="rotate(-90 192.8 123.9)">6</text>
<text x="197.9" y="124.5" transform="rotate(-90 197.9 124.5)">17</text>
<text x="54.4" y="128.3" transform="rotate(-90 54.4 128.3)">14</text>
<text x="56.9" y="128.3" transform="rotate(-90 56.9 128.3)">15</text>
<text x="59.4" y="127.7" transform="rotate(-90 59.4 127.7)">6</text>
<text x="64.5" y="128.3" transform="rotate(-90 64.5 128.3)">17</text>
<text x="128.8" y="152.1">1</text>
<text x="128.8" y="154.7">3</text>
<text x="141.5" y="154.7">4</text>
<text x="141.5" y="152.1">5</text>
<text x="135.6" y="162" transform="rotate(-90 135.6 162)">2</text>
</g>
<g font-size="1.8" fill="#0000c2">
<text x="71.1" y="79.8">75uS</text>
<text x="77.1" y="79.8">startup</text>
<text x="85" y="79.8">time.</text>
<text x="204.5" y="79.8">900uS</text>
<text x="211.6" y="79.8">startup</text>
<text x="219.5" y="79.8">time.</text>
<text x="203.2" y="135.6">900uS</text>
<text x="210.4" y="135.6">startup</text>
<text x="218.2" y="135.6">time.</text>
<text x="71.1" y="139.5">75uS</text>
<text x="77.1" y="139.5">startup</text>
<text x="85" y="139.5">time.</text>
</g>
</svg>
